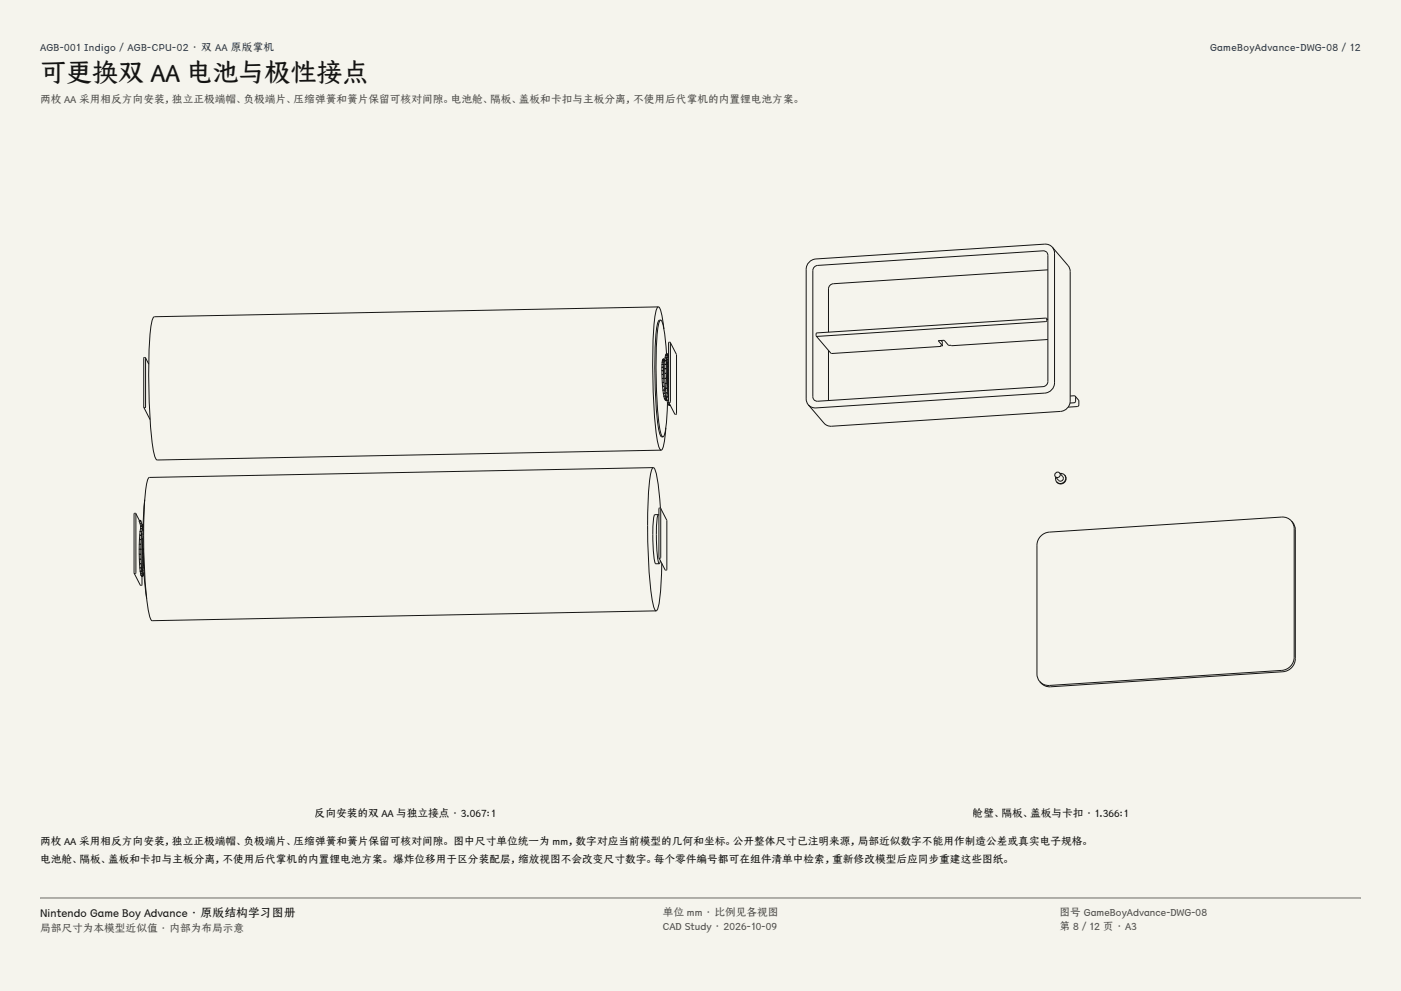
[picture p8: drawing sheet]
<svg xmlns="http://www.w3.org/2000/svg" width="420mm" height="297mm" viewBox="0 0 420 297" stroke-linecap="round" stroke-linejoin="round" font-family="sans-serif">
<g fill="#f5f4ed">
<path d="M0 0h420v297h-420z"/>
<path d="M12 12h396v275h-396z"/>
</g>
<g fill="none" stroke="#141413" stroke-width=".3">
<path d="M244.3 79.9l.8-.4 68.2-4.2 .7 .6 .1 .6v37.8a1.57 1.57 0 0 1-1.4 1.6l-68.2 4.2-.7-.6-.1-.6v-37.8zM315.5 74.1l-1.3-.8-1-.1-68.6 4.4a3.1 3.1 0 0 0-2.9 3.1v38.9l.1 .7 .5 1M315.5 74.1l.5 1 .1 .8v38.8a3.1 3.1 0 0 1-2.9 3.1l-68.6 4.5-1-.2-1.3-.8M315.5 74.1l4.7 5.5 .6 1.4v39.2a3.1 3.1 0 0 1-2.9 3.1l-69.1 4.4-1-.3-.8-.6-4.7-5.5M197.4 92l-151.1 2.9-.4 .3a35.4 35.4 0 0 0-1.2 10.9 176.9 176.9 0 0 0 1.4 29.4l.7 2.1 .3 .3 151.1-3M197.4 92a5.7 5.7 0 0 0-1.2 4.1 178 178 0 0 0 1 36.4l.6 2.1 .4 .3M197.4 92l.2 .1a16.4 16.4 0 0 1 1.4 6.5M198.1 96h-.4a5.9 5.9 0 0 0-1 4 149.8 149.8 0 0 0 .7 28.6l.6 2 .8 .3M198.1 96a5.8 5.8 0 0 0-1.1 4 149.7 149.7 0 0 0 .8 28.6l.6 2 .4 .3M198.1 96l.2 .1a24.4 24.4 0 0 1 1.4 8.2l.1 1.8M313.7 95.4l-68.8 4.4-.2 .3v.6M313.7 95.4l.1 .7-.3 .3-68.8 4.3"/>
<path d="M313.7 95.4l.4 .5M314.1 80.9l-64.3 4.1a1.57 1.57 0 0 0-1.4 1.6v12.9M43.6 107.2l-.3-.1-.2 .2v14.8M43.6 107.2v14.8l-.1 .2-.4-.1M43.6 107.2l1 2M198.4 111.2h.1M198.4 111.2v1.1M198.4 110.2h.1M198.4 110.2v1M198.4 112.3h.1M198.4 112.3l.1 1.1M198.5 109.3l-.1 .9"/>
<path d="M198.5 109.3h.1M198.5 109.3l.3-.1 .1 .1M198.5 113.4h.1M198.5 113.4v1.2M198.5 108.7l.1-.2 .4 .2M198.5 108.7v.6M198.5 108.6v.1M198.5 108.6l.2-.2 .3 .3M198.5 114.6h.1M198.5 114.6l.1 1.1M198.6 108.2l.2-.2 .2 .2M198.6 108.2h.1"/>
<path d="M198.6 108.2l-.1 .4M198.6 108.1v.1M198.6 108.1l.2-.2 .2 .3M198.6 115.7v.1M198.6 115.8l.1 1M198.6 115.7h.1M198.6 107.9v.2M198.7 107.7l-.1 .2M198.7 107.7l-.1 .1M198.7 116.8h.1M198.7 116.8l.1 1M198.8 107.7h.4"/>
<path d="M198.8 107.7l.4 .1M198.8 107.7h-.1M198.8 117.8h.1M198.8 117.8l.2 .8M198.9 107.7l.2 .2M198.9 107.7l-.3 .2M198.9 107.7h-.2M198.9 112.2l-.5 .1M198.9 112.2v.1M198.9 111.2h-.5M198.9 111.2v1.1M198.9 111.2h.1"/>
<path d="M198.9 110.2h-.5M198.9 110.2v1M198.9 110.2h.1M198.9 112.3h-.5M198.9 112.3l.1 1.1M198.9 112.3h.1M198.9 109.4v.8M198.9 109.4h.1M199 113.4h-.5M199 113.4h.1M199 113.4v1.2M199 118.6h.1"/>
<path d="M199 118.6l.1 .6M199 108.7l-.1 .7M199 108.7h.1M199 114.6h-.5M199 114.6h.1M199 114.6l.1 1.1M199 108.2v.5M199 108.2h.1M199.1 107.6l.1 .1M199.1 115.7h-.5M199.1 115.7l-.5 .1M199.1 115.7h.1"/>
<path d="M199.1 115.7l.1 1.1M199.1 107.9h.1M199.1 107.9l-.1 .3M199.1 119.2h.1M199.1 119.2v.1M199.1 119.2l.3 .2M199.1 119.3l.3 .1M199.1 119.3l.2 .4M199.2 107.7v.1M199.2 107.7h.1M199.2 107.7v.2M199.2 107.8l-.1 .3"/>
<path d="M199.2 107.8h.1M199.2 116.8h-.5M199.2 116.8h.1M199.2 116.8l.1 .9M199.2 107.9l-.2 .3M199.2 107.9h.1M199.3 110.6h.1M199.3 110.6v1.4M199.3 112h.1M199.3 112v1.4M199.3 109.3v1.3M199.3 109.3h.1"/>
<path d="M199.3 109.3h.5M199.3 119.7h.1M199.3 119.7l.2 .1M199.3 113.4h.1M199.3 113.4l.1 1.5M199.3 108.2v1.1M199.3 108.2h.1M199.3 108.2l.4-.1 .1 .1M199.3 117.7h.1M199.3 117.7l.2 .8M199.3 117.8h-.5M199.3 117.8l-.2 .1-.3-.1"/>
<path d="M199.3 117.7v.1M199.3 119.7l.2 .2M199.4 107.4l.1-.2 .4 .2M199.4 107.4h.1M199.4 107.4l-.1 .8M199.4 107.3v.1M199.4 107.3l.2-.1 .3 .2M199.4 114.9h.1M199.4 114.9l.1 1.4M199.5 118.5h.1M199.5 118.5l.1 .6M199.5 118.5v.1"/>
<path d="M199.5 118.6l-.3 .1-.2-.1M199.5 118.6h.1M199.5 118.6l-.3 .2-.2-.2M199.5 106.7v.1M199.5 106.7l-.1 .6M199.5 106.7h.1M199.5 116.3h.1M199.5 116.3l.1 1.4M199.5 119.9l.3 .1M199.5 119.9l.2 .1M199.6 106.3l-.1 .4M199.6 119.1h.1"/>
<path d="M199.6 120h.1M199.6 119.1l.1 .4M199.6 119.1v.1M199.6 117.7h.1M199.6 117.7l.2 1.2M199.6 119.2h.1M199.6 119.2l-.2 .2M199.6 106.2v.1M199.6 106.2h.1M199.7 106.5l-.2 .2M199.7 106.5l.3 .2M199.7 119.4l.2 .2"/>
<path d="M199.7 119.2v.2M199.7 119.2v.1M199.7 106.1l.4 .1M199.7 106.1l.5 .2M199.7 106.1h.1M199.7 106.1l-.1 .1M199.7 119.5l.1 .1M199.8 118.9h.1M199.8 118.9l.1 1M199.8 110.6h-.5M199.8 110.6v1.3M199.8 110.6h.1"/>
<path d="M199.8 119.6h.1M199.8 119.6l-.3 .2M199.8 111.9l-.5 .1M199.8 111.9h.1M199.8 111.9v1.5M199.8 109.3v1.3M199.8 109.3h.1M199.8 119.1l-.1 .2M199.8 120h.1M199.8 120h-.1M199.8 113.4h.1M199.8 113.4h-.5"/>
<path d="M199.8 106.2l-.2 .1M199.8 106.1l-.2 .1M199.8 106.1l.3 .3M199.8 119.2h-.1M199.8 113.4l.1 1.5M199.8 108.2v.1M199.8 108.3v1M199.8 108.3h.1M199.8 119.4h-.1M199.9 114.9h-.5M199.9 107.4l-.1 .9M199.9 107.4h.1"/>
<path d="M199.9 114.9h.1M199.9 114.9l.1 1.4M199.9 107.3l.3 8.3M199.9 107.2l.1 .4M199.9 119.8l-.2 .2M199.9 119.8l-.1 .2M199.9 119.9h.1M199.9 119.9l.2 .7M199.9 119.9l-.1 .1M200 106.8l-.1 .6M200 106.8h.1M200 106.7h.1"/>
<path d="M200 106.7v.1M200 116.3h-.5M200 116.3h.1M200 116.3l.1 1.3M200 107.6h.1M200 107.6l.1 .9M200 107.6l.4 .1M200 106.1l.1 .1M200.1 106.4h.1M200.1 106.4l-.1 .4M200.1 108.5v1.1M200.1 108.5h.1"/>
<path d="M200.1 108.5l.3 .2M200.1 117v.2M200.1 117v.1M200.1 117.6l-.5 .1M200.1 117.6h.1M200.1 117.6l.1 1.2M200.1 106.2l.1 .1M200.1 106.2l.1 .2M200.1 109.6l.1 1.2M200.1 109.6l.3 .1M200.1 109.6h.1M200.1 115.9v1.1"/>
<path d="M200.1 115.9h.1M200.2 106.3l-.2 .2M200.2 106.3h.1M200.2 110.8l.2 .1M200.2 110.8v1.3M200.2 110.8h.1M200.2 114.7l-.1 1.2M200.2 114.7h.1M200.2 117.8h-.1M200.2 117.8h.1M200.2 117.8l.2 .1M200.2 112.1h.2"/>
<path d="M200.2 112.1v1.3M200.2 112.1h.1M200.2 113.4h.1M200.2 113.4v1.3M200.2 118.6l.1 .2M200.2 106.4h.1M200.2 106.4l.1 .1M200.2 118.8h.1M200.2 118.8l.2 1M200.2 118.8l-.4 .1M200.2 118.8l-.2 .2-.2-.1M200.3 106.4v.1"/>
<path d="M200.3 106.4l.1 .5M200.3 106.5l-.3 .2M200.3 106.5h.1M200.3 116.9l-.2 .1M200.3 116.9h.1M200.3 118.8v.3M200.3 118.8h.1M200.4 115.8l-.3 .1M200.4 115.8h.1M200.4 106.9h.1M200.4 106.9v.4M200.4 106.9l-.2 .2h-.3"/>
<path d="M200.4 119.8h.1M200.4 119.8v.1M200.4 119.8l-.3 .2-.2-.1M200.4 110.9h.1M200.4 114.6l-.2 .1M200.4 114.6h.1M200.4 113.4h-.2M200.4 118.3l-.1 .5M201 102.7l-.4-.1-.2 .1v17.8M201 102.7v17.7l-.2 .2-.4-.1M201 102.7l1.8 3.6v17.8h-.5l-1.9-3.6M244.7 100.7l4.6 5.2 32.7-2.1"/>
<path d="M248.4 105v15M281.9 103.7l.1 .1M282.1 102l.5 .6v1M282.6 103.6l-.8 .1 .2 .1M314.1 101.7l-28.9 1.9-.8-.1-1.3-1.5-1.8 .1 1.3 1.5M320.8 118.7l1.6 .1M322.4 118.8v1.7l-.4 .2-1.2 .1M322.4 118.8l1 1.2v1.6l-.4 .2-2.8 .2M43.1 122.1l1.9 3.6M199.6 128.2a16.4 16.4 0 0 1-1.2 6.6l-.2 .1M200.1 120.6h.1M200.1 120.6v.1"/>
<path d="M200.1 120.6l.2 .2M200.1 120.7l.2 .4M200.1 120.7a33.7 33.7 0 0 1-1.1 10.1l-.2 .1M200.3 121.1v.1M200.3 121.1l.2 .2 .3-.2-.5 .1M200.3 121.2h.1M200.3 120.8l.2-.1zM200.3 121.2l.2 .2M200.5 121.4l.3 .1M200.5 121.4l.2 .1M200.6 121.5h.1M200.8 121.5h.1"/>
<path d="M200.8 121.5h-.1M200.9 121.4l-.2 .1M200.9 121.4l-.1 .1M40.7 153.9l-.3-.1-.2 .2v17.8M40.7 153.9v17.8l-.1 .2-.4-.1M40.7 153.9l1.1 2.1M41.8 156.3l.2 .5M41.9 156.8h.1M42 156.8l.1 .8M42 159.4h.5M42 159.4v.1M42 159.4l-.1 1.1"/>
<path d="M42 159.4h.1M42 159.4l.1-.1 .4 .1M42.1 158.5l.1-.1 .4 .2M42.1 158.5v.1M42.1 158.5l-.1 .9M42.1 158.5h.1M42.1 158.5l.2-.1 .3 .2M42.1 157.6h.1M42.1 157.6l.1 .5M42.1 157.6l.2 .2M42.2 156.1l-.3-.1-.1 .3M42.2 156.1l-.4-.1v.3"/>
<path d="M42.2 156.1l-.1 .3-.3-.1M42.2 156.1l.2 .5M42.3 157.9l.2-.2 .2 .2M42.3 157.9l-.1 .1M42.3 157.9l-.2 .6M42.3 157.9h.1M42.4 156.6v.1M42.4 157.5l-.1 .4M42.4 156.7h.1M42.4 156.7l.2 .6M42.4 156.7l-.2 .2-.2-.1M42.4 159.8l.1 .2"/>
<path d="M42.5 160l.1 1.4M42.5 160h.3M42.5 160h.1M42.5 159.4h.1M42.5 159.5l-.1 1M42.5 159.5h.1M42.5 157.4l-.1 .1M42.5 157.4l.4 .1-.3-.1-.2 .1M42.5 157.4h.1M42.5 157.4h-.1M42.6 158.6l-.1 .9M42.6 158.6h.1"/>
<path d="M42.7 157.3h.1M42.7 157.3l-.2 .1M42.7 158.1l.1 .5M42.7 158l-.1 .6M42.7 158h.1M42.7 157.9v.1M42.8 158.6h.1M42.8 158.6l-.2 .2M42.8 158.6l.1 .5M42.9 157.7l-.2 .3M42.9 157.9v.2M42.9 157.3h.1"/>
<path d="M42.9 157.7l-.1 .1M42.9 157.7h.1M42.9 157.3h-.2M43.4 149.8a137.1 137.1 0 0 0 .6 29.6M195.9 140.1a6.3 6.3 0 0 0-1.2 4.2 165.9 165.9 0 0 0 1 36.6 2.74 2.74 0 0 0 1 2.2M195.9 140.1a5.7 5.7 0 0 1 1.2 3.9l.9 8.3M195.9 140.1l-151.1 3a6.2 6.2 0 0 0-1.2 4.2 165.9 165.9 0 0 0 1.1 36.6 2.74 2.74 0 0 0 .9 2.1l151.1-2.9M197.4 154.2a33.9 33.9 0 0 0-.4 12.1l.4 2.2 .2 .4M197.4 154.2l.1 .2M197.4 154.2h-1.1a33.9 33.9 0 0 0-.3 12.1l.4 2.5 1.2 .1M198.1 152.3h-.4l-.2 .1v14.8M198.1 152.3v14.8l-.2 .2-.4-.1"/>
<path d="M198.1 152.3l1.8 3.7v14.8h-.5l-1.9-3.6M316.5 143v.8l.3 .6M316.8 144.4l.1 .1M316.8 144.5h.1M317.7 141.8l.9 1a.85 .85 0 0 1-.1 1.2 .85 .85 0 0 1-1.2-.1l-.9-1M317.7 141.8a.85 .85 0 0 1-.1 1.1 .85 .85 0 0 1-1.2 0M317.7 141.8a.85 .85 0 0 0-1.2-.1 .85 .85 0 0 0-.1 1.2M317.8 141.9l.8 .1 .6 .4M319.2 142.4a1.57 1.57 0 0 1-.3 2.1 1.57 1.57 0 0 1-2.1-.1M319.2 142.4l.1 .1M319.3 142.5a1.57 1.57 0 0 1-.3 2.2 1.57 1.57 0 0 1-2.1-.2M387.2 156.2l-1.3-1-1.6-.2-69.7 4.5a4 4 0 0 0-3.7 3.9v38.6l.3 1.4 .5 .8"/>
<path d="M387.2 156.2l.6 1.2 .2 1v38.6a4 4 0 0 1-3.7 3.9l-69.7 4.5-1.6-.2-1.3-1M387.2 156.2l.8 1.2 .3 1.4v38.6a4 4 0 0 1-3.7 3.9l-69.7 4.5-1.6-.2-1.6-1.4M40.2 171.8l2 3.6 .4-.1v-2.6M41.7 164.6h.1M41.7 164.6h.5M41.7 164.6v1.5M41.7 166.1h.1M41.7 166.1l.1 1.4M41.7 163.2h.5M41.7 163.2v1.4M41.7 163.2h.1M41.8 167.5h.1"/>
<path d="M41.8 167.5v1.4M41.8 161.8h.5M41.8 161.8h.1M41.8 161.8l-.1 1.4M41.8 168.9h.1M41.8 168.9l.1 1.2M41.9 160.5l-.1 1.3M41.9 160.5h.1M41.9 160.5h.5M41.9 170.1h.1M41.9 170.1l.2 .1M41.9 170.1l.1 1"/>
<path d="M42 171v.1M42 171.1h.1M42 171.1l.2 .1M42 171.1l.1 .7M42.1 171.8h.1M42.1 171.8v.1M42.1 171.8l.3 .2M42.1 171.9l.3 .1M42.1 171.9l.1 .4M42.2 164.6h-.5M42.2 164.6h.1M42.2 164.6v1.5"/>
<path d="M42.2 166.1h-.5M42.2 166.1l.1 1.4M42.2 166.1h.1M42.2 163.2v1.4M42.2 163.2h.1M42.2 172.3l.1 .1M42.2 172.3l.3 .2M42.3 172.4h.1M42.3 167.5h-.5M42.3 167.5h.1M42.3 167.5v1.3M42.3 172.4l.2 .1"/>
<path d="M42.3 172.4l.1 .2M42.3 161.8h.1M42.3 161.8l-.1 1.4M42.3 168.9h-.5M42.3 168.8h.1M42.3 168.8l.1 1.2M42.4 160.5h.1M42.4 160.5l-.1 1.3M42.4 160.5v.1M42.4 172.6l.4 .1M42.4 170l-.3 .2M42.4 172.6l.2 .1"/>
<path d="M42.4 170l.1 1M42.4 170h.1M42.5 171l.1 .8M42.5 171h.1M42.5 171l-.3 .2M42.5 172.7h.1M42.6 161.2v10.3M42.6 161.4l.2 .1M42.6 161.4l.1 1.6M42.6 161.4h.1M42.6 171.7v.1M42.6 171.7l.1 .5"/>
<path d="M42.6 171.8h.1M42.6 171.8l-.2 .2M42.6 171.8l.3-.1 .2 .3M42.7 171.2v.1M42.7 171.2l-.1 .6M42.7 163h.2M42.7 163l.1 1.6M42.7 163h.1M42.7 172.2h.1M42.7 172.1l.3 .3M42.7 172.2l.2 .3M42.7 172.2v.1"/>
<path d="M42.7 172.3h.1M42.7 172.3l-.2 .2M42.8 170.3h.1M42.8 170.3l-.1 .9M42.8 164.6h.1M42.8 164.6v1.6M42.8 172.7h.1M42.8 172.7h-.2M42.8 169.1v1.2M42.8 169.1h.1M42.8 166.2v1.5M42.8 166.2h.1"/>
<path d="M42.8 161.5h.1M42.8 167.7v1.4M42.8 167.7h.1M42.9 172.5h.1M42.9 172.5l-.3 .2M42.9 172.5l-.1 .2M42.9 165.8h.1M42.9 165.8v1.1M42.9 164.6h.1M42.9 164.6h-.1M42.9 164.6v1.2M42.9 164.3v.3"/>
<path d="M42.9 166.2h-.1M42.9 166.9h.1M42.9 166.9v1.1M42.9 172.6h.1M42.9 172.6l-.1 .1M42.9 167.6l-.1 .1M42.9 168h.1M42.9 168l.1 .1M42.9 168l.1 1M43 172.4l-.1 .2M43 172.4v.1M43 172.4h.1"/>
<path d="M43 170.1l-.2 .2M43 170.1h.1M43 169h.1M43 169l-.2 .1M43 169l.1 .7M43.1 172l-.1 .4M43.1 172h.1M43.1 171.2h-.4M43.1 171.5v.5M198 168l-.4 .9M198.4 168.8a54.4 54.4 0 0 1-1.3 13.8l-.4 .5"/>
</g>
<path d="M12 269.3h396zM12 269h396v.3h-396z" fill-rule="evenodd" fill="#504e49"/>
<text font-size="7.8" fill="#141413" x="12" y="24.7">可更换双 AA 电池与极性接点</text>
<text font-size="3.5" fill="#141413" x="12" y="274.9">Nintendo Game Boy Advance · 原版结构学习图册</text>
<g font-size="3.2" fill="#1b365d">
<text x="12" y="15.3">AGB-001 Indigo / AGB-CPU-02 · 双 AA 原版掌机</text>
<text x="362.7" y="15.3">GameBoyAdvance-DWG-08 / 12</text>
</g>
<g font-size="3.2" fill="#504e49">
<text x="12" y="30.9">两枚 AA 采用相反方向安装，独立正极端帽、负极端片、压缩弹簧和簧片保留可核对间隙。电池舱、隔板、盖板和卡扣与主板分离，不使用后代掌机的内置锂电池方案。</text>
<text x="198.7" y="274.5">单位 mm · 比例见各视图</text>
<text x="317.6" y="274.5">图号 GameBoyAdvance-DWG-08</text>
<text x="12" y="279.3">局部尺寸为本模型近似值 · 内部为布局示意</text>
<text x="198.7" y="278.8">CAD Study · 2026-10-09</text>
<text x="317.6" y="278.8">第 8 / 12 页 · A3</text>
</g>
<g font-size="3.2" fill="#141413">
<text x="94.4" y="245">反向安装的双 AA 与独立接点 · 3.067:1</text>
<text x="291.7" y="245">舱壁、隔板、盖板与卡扣 · 1.366:1</text>
<text x="12" y="253.3">两枚 AA 采用相反方向安装，独立正极端帽、负极端片、压缩弹簧和簧片保留可核对间隙。 图中尺寸单位统一为 mm，数字对应当前模型的几何和坐标。公开整体尺寸已注明来源，局部近似数字不能用作制造公差或真实电子规格。</text>
<text x="12" y="258.6">电池舱、隔板、盖板和卡扣与主板分离，不使用后代掌机的内置锂电池方案。 爆炸位移用于区分装配层，缩放视图不会改变尺寸数字。每个零件编号都可在组件清单中检索，重新修改模型后应同步重建这些图纸。</text>
</g>
</svg>
